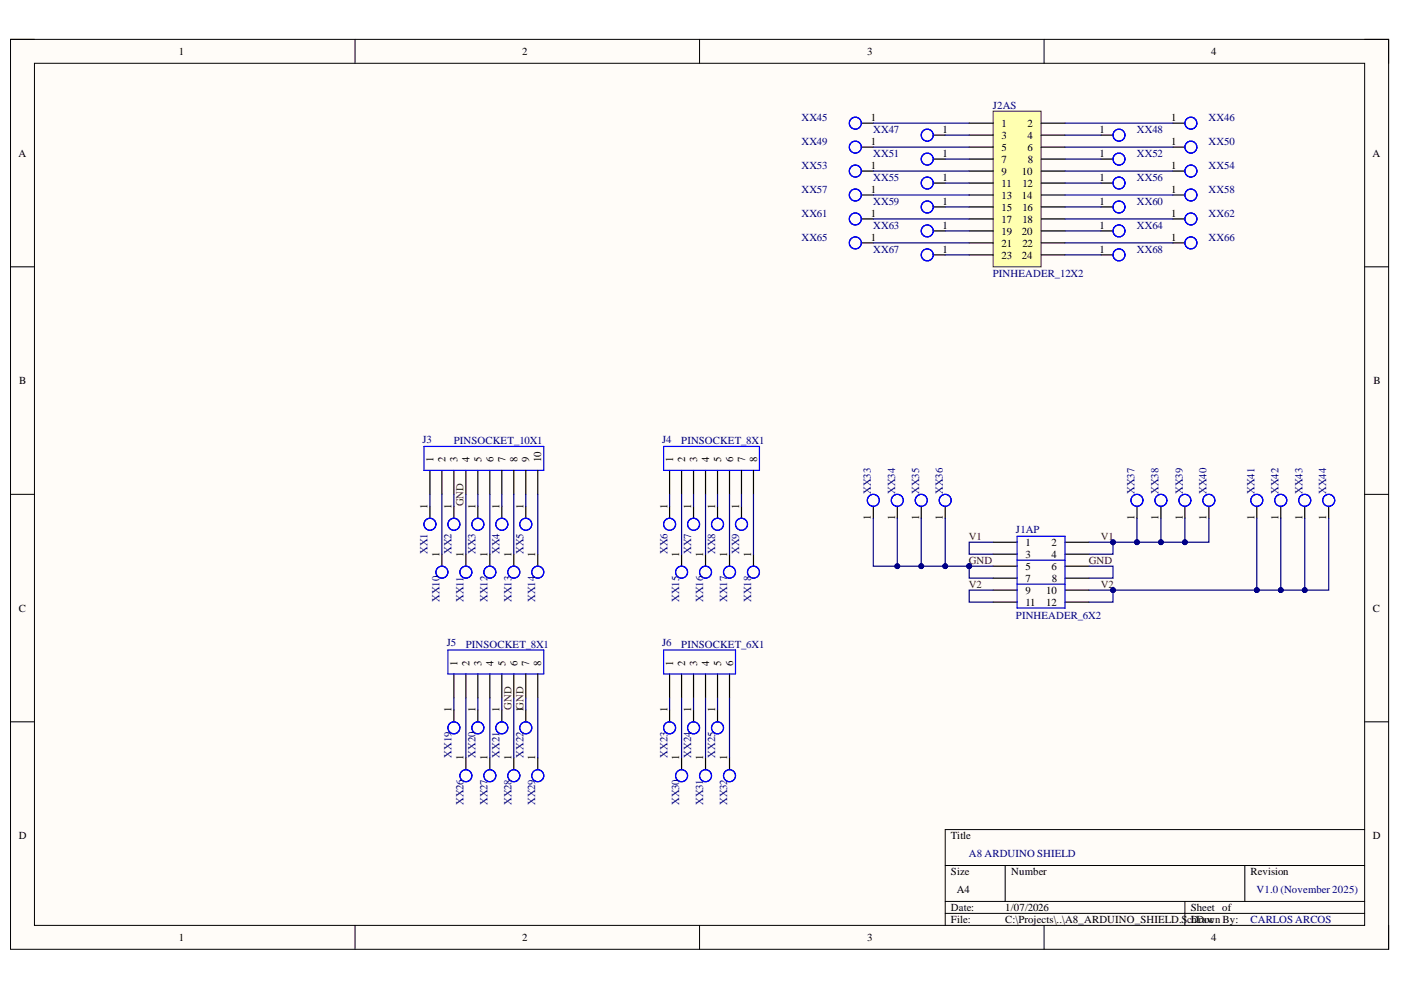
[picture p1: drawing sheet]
<svg xmlns="http://www.w3.org/2000/svg" width="297mm" height="210mm" viewBox="0 0 297 210" stroke-linecap="round" stroke-linejoin="round" font-family="sans-serif">
<path d="M2.2 8.3h292.2v193h-292.2z" fill-rule="evenodd" fill="#fffcf8"/>
<path d="M2.2 8.3h292.2v193h-292.2z" fill="none" stroke="#000" stroke-width=".21"/>
<path d="M7.3 13.4h282v182.8h-282z" fill-rule="evenodd" fill="#fffcf8"/>
<g fill="none" stroke="#000" stroke-width=".21">
<path d="M2.2 8.3h5.1M7.3 13.4h282v182.8h-282zM75.3 8.3v5.1M148.3 8.3v5.1M221.4 8.3v5.1M289.3 8.3h5.1v5.1M2.2 56.6h5.1M289.3 56.6h5.1M2.2 104.8h5.1M289.3 104.8h5.1M2.2 153h5.1M289.3 153h5.1"/>
<path d="M289.3 175.9h-88.9v20.3M75.3 196.2v5.1M148.3 196.2v5.1M200.4 183.5h88.9M200.4 191.1h88.9M200.4 193.7h88.9M213.1 183.5v7.6M221.4 196.2v5.1M251.2 191.1v5.1M263.9 183.5v7.6M294.4 196.2v5.1"/>
</g>
<path d="M210.6 23.6h10.1v33h-10.1z" fill-rule="evenodd" fill="#ffffb0"/>
<path d="M210.6 23.6h10.1v33h-10.1z" fill="none" stroke="#800000" stroke-width=".21"/>
<g fill="none" stroke="#000" stroke-width=".25">
<path d="M205.5 26.1h5.1M205.5 28.6h5.1M205.5 31.2h5.1M205.5 33.7h5.1M205.5 36.3h5.1M205.5 38.8h5.1M220.7 26.1h5.1M220.7 28.6h5.1M220.7 31.2h5.1M220.7 33.7h5.1M220.7 36.3h5.1M220.7 38.8h5.1"/>
<path d="M205.5 41.3h5.1M205.5 43.9h5.1M205.5 46.4h5.1M205.5 49h5.1M205.5 51.5h5.1M205.5 54h5.1M220.7 41.3h5.1M220.7 43.9h5.1M220.7 46.4h5.1M220.7 49h5.1M220.7 51.5h5.1M220.7 54h5.1"/>
<path d="M91.2 99.7v5.1M93.7 99.7v5.1M96.2 99.7v5.1M98.8 99.7v5.1M101.3 99.7v5.1M103.9 99.7v5.1M106.4 99.7v5.1M108.9 99.7v5.1M111.5 99.7v5.1M114 99.7v5.1M142 99.7v5.1M144.5 99.7v5.1"/>
<path d="M147 99.7v5.1M149.6 99.7v5.1M152.1 99.7v5.1M154.7 99.7v5.1M157.2 99.7v5.1M159.8 99.7v5.1M91.2 107.3v2.6M93.7 117.5v2.5M96.2 107.3v2.6M98.8 117.5v2.5M101.3 107.3v2.6M103.9 117.5v2.5"/>
<path d="M106.4 107.3v2.6M108.9 117.5v2.5M111.5 107.3v2.6M114 117.5v2.5M142 107.3v2.6M144.5 117.5v2.5M147 107.3v2.6M149.6 117.5v2.5M152.1 107.3v2.6M154.7 117.5v2.5M157.2 107.3v2.6M159.8 117.5v2.5"/>
<path d="M210.6 115h5M210.6 117.5h5M225.8 115h5.1M225.8 117.5h5.1M210.6 120h5M210.6 122.6h5M210.6 125.1h5M210.6 127.7h5M225.8 120h5.1M225.8 122.6h5.1M225.8 125.1h5.1M225.8 127.7h5.1"/>
<path d="M96.2 142.9v5.1M96.2 150.5v2.5M98.8 142.9v5.1M101.3 142.9v5.1M101.3 150.5v2.5M103.9 142.9v5.1M106.4 142.9v5.1M106.4 150.5v2.5M108.9 142.9v5.1M111.5 142.9v5.1M111.5 150.5v2.5M114 142.9v5.1"/>
<path d="M142 142.9v5.1M142 150.5v2.5M144.5 142.9v5.1M147 142.9v5.1M147 150.5v2.5M149.6 142.9v5.1M152.1 142.9v5.1M152.1 150.5v2.5M154.7 142.9v5.1M98.8 160.7v2.5M103.9 160.7v2.5M108.9 160.7v2.5"/>
<path d="M114 160.7v2.5M144.5 160.7v2.5M149.6 160.7v2.5M154.7 160.7v2.5"/>
</g>
<g fill="none" stroke="#00f" stroke-width=".25">
<path d="M89.9 94.7h25.4v5h-25.4zM140.7 94.7h20.3v5h-20.3zM215.6 118.8h10.2M215.6 113.7h10.2v15.2h-10.2zM95 137.8h20.3v5.1h-20.3zM140.7 137.8h15.2v5.1h-15.2zM215.6 123.9h10.2"/>
<circle cx="91.1" cy="111.2" r="1.27"/>
<circle cx="91.2" cy="111.2" r="1.27"/>
<circle cx="96.2" cy="111.2" r="1.27"/>
<circle cx="101.3" cy="111.2" r="1.27"/>
<circle cx="106.4" cy="111.2" r="1.27"/>
<circle cx="111.5" cy="111.2" r="1.27"/>
<circle cx="142" cy="111.2" r="1.27"/>
<circle cx="147" cy="111.2" r="1.27"/>
<circle cx="152.1" cy="111.2" r="1.27"/>
<circle cx="157.2" cy="111.2" r="1.27"/>
<circle cx="93.7" cy="121.3" r="1.27"/>
<circle cx="98.8" cy="121.3" r="1.27"/>
<circle cx="103.9" cy="121.3" r="1.27"/>
<circle cx="108.9" cy="121.3" r="1.27"/>
<circle cx="114" cy="121.3" r="1.27"/>
<circle cx="144.5" cy="121.3" r="1.27"/>
<circle cx="149.6" cy="121.3" r="1.27"/>
<circle cx="154.7" cy="121.3" r="1.27"/>
<circle cx="159.8" cy="121.3" r="1.27"/>
<circle cx="96.2" cy="154.3" r="1.27"/>
<circle cx="101.3" cy="154.3" r="1.27"/>
<circle cx="106.4" cy="154.3" r="1.27"/>
<circle cx="111.5" cy="154.3" r="1.27"/>
<circle cx="142" cy="154.3" r="1.27"/>
<circle cx="147" cy="154.3" r="1.27"/>
<circle cx="152.1" cy="154.3" r="1.27"/>
<circle cx="98.8" cy="164.5" r="1.27"/>
<circle cx="103.9" cy="164.5" r="1.27"/>
<circle cx="108.9" cy="164.5" r="1.27"/>
<circle cx="114" cy="164.5" r="1.27"/>
<circle cx="144.5" cy="164.5" r="1.27"/>
<circle cx="149.6" cy="164.5" r="1.27"/>
<circle cx="154.7" cy="164.5" r="1.27"/>
</g>
<circle cx="205.5" cy="120" r=".51" fill="#000080"/>
<circle cx="205.5" cy="120" r=".51" fill="none" stroke="#000080" stroke-width=".21"/>
<g fill="none" stroke="#000" stroke-width=".25">
<path d="M197.9 33.7h2.5M233.4 33.7h2.6M233.4 38.8h2.6M248.7 36.3h2.5M233.4 43.9h2.6M233.4 49h2.6M233.4 54h2.6M248.7 41.3h2.5M248.7 46.4h2.5M248.7 51.5h2.5M185.2 107.4v2.5M190.2 107.4v2.5"/>
<path d="M195.3 107.4v2.5M200.4 107.4v2.5M241.1 107.4v2.5M246.1 107.4v2.5M251.2 107.4v2.5M256.3 107.4v2.5M266.5 107.4v2.5M271.5 107.4v2.5M276.6 107.4v2.5M281.7 107.4v2.5"/>
</g>
<g fill="none" stroke="#00f" stroke-width=".25">
<circle cx="196.6" cy="33.7" r="1.27"/>
<circle cx="237.2" cy="33.7" r="1.27"/>
<circle cx="237.2" cy="38.8" r="1.27"/>
<circle cx="252.5" cy="36.3" r="1.27"/>
<circle cx="237.2" cy="43.9" r="1.27"/>
<circle cx="237.2" cy="49" r="1.27"/>
<circle cx="237.2" cy="54" r="1.27"/>
<circle cx="252.5" cy="51.5" r="1.27"/>
<circle cx="252.5" cy="41.3" r="1.27"/>
<circle cx="252.5" cy="46.4" r="1.27"/>
<circle cx="185.2" cy="106.1" r="1.27"/>
<circle cx="190.2" cy="106.1" r="1.27"/>
<circle cx="195.3" cy="106.1" r="1.27"/>
<circle cx="200.4" cy="106.1" r="1.27"/>
<circle cx="241.1" cy="106.1" r="1.27"/>
<circle cx="246.1" cy="106.1" r="1.27"/>
<circle cx="251.2" cy="106.1" r="1.27"/>
<circle cx="256.3" cy="106.1" r="1.27"/>
<circle cx="266.5" cy="106.1" r="1.27"/>
<circle cx="271.5" cy="106.1" r="1.27"/>
<circle cx="276.6" cy="106.1" r="1.27"/>
<circle cx="281.7" cy="106.1" r="1.27"/>
</g>
<g fill="none" stroke="#000080" stroke-width=".25">
<path d="M91.2 104.8v2.5M93.7 104.8v12.7M96.2 104.8v2.5M98.8 104.8v12.7M101.3 104.8v2.5M103.9 104.8v12.7M106.4 104.8v2.5M108.9 104.8v12.7M111.5 104.8v2.5M114 104.8v12.7M142 104.8v2.5M144.5 104.8v12.7"/>
<path d="M147 104.8v2.5M149.6 104.8v12.7M152.1 104.8v2.5M154.7 104.8v12.7M157.2 104.8v2.5M159.8 104.8v12.7M230.9 115h5.1v2.5h-5.1M96.2 148v2.5M98.8 148v12.7M101.3 148v2.5M103.9 148v12.7M106.4 148v2.5"/>
<path d="M108.9 148v12.7M111.5 148v2.5M114 148v12.7M142 148v2.5M144.5 148v12.7M147 148v2.5M149.6 148v12.7M152.1 148v2.5M154.7 148v12.7"/>
</g>
<circle cx="236" cy="115" r=".51" fill="#000080"/>
<circle cx="236" cy="115" r=".51" fill="none" stroke="#000080" stroke-width=".21"/>
<path d="M230.9 120h5.1v2.6h-5.1M230.9 125.1h5.1v2.6h-5.1" fill="none" stroke="#000080" stroke-width=".25"/>
<circle cx="236" cy="125.1" r=".51" fill="#000080"/>
<circle cx="236" cy="125.1" r=".51" fill="none" stroke="#000080" stroke-width=".21"/>
<path d="M210.6 115h-5.1v2.5h5.1M210.6 120h-5.1v2.6h5.1" fill="none" stroke="#000080" stroke-width=".25"/>
<circle cx="205.5" cy="120" r=".51" fill="#000080"/>
<circle cx="205.5" cy="120" r=".51" fill="none" stroke="#000080" stroke-width=".21"/>
<path d="M256.3 109.9v5.1h-20.3M210.6 125.1h-5.1v2.6h5.1" fill="none" stroke="#000080" stroke-width=".25"/>
<circle cx="236" cy="115" r=".51" fill="#000080"/>
<circle cx="236" cy="115" r=".51" fill="none" stroke="#000080" stroke-width=".21"/>
<circle cx="241.1" cy="115" r=".51" fill="#000080"/>
<circle cx="241.1" cy="115" r=".51" fill="none" stroke="#000080" stroke-width=".21"/>
<circle cx="246.1" cy="115" r=".51" fill="#000080"/>
<circle cx="246.1" cy="115" r=".51" fill="none" stroke="#000080" stroke-width=".21"/>
<circle cx="251.2" cy="115" r=".51" fill="#000080"/>
<circle cx="251.2" cy="115" r=".51" fill="none" stroke="#000080" stroke-width=".21"/>
<path d="M251.2 109.9v5.1" fill="none" stroke="#000080" stroke-width=".25"/>
<circle cx="251.2" cy="115" r=".51" fill="#000080"/>
<circle cx="251.2" cy="115" r=".51" fill="none" stroke="#000080" stroke-width=".21"/>
<path d="M246.1 109.9v5.1" fill="none" stroke="#000080" stroke-width=".25"/>
<circle cx="246.1" cy="115" r=".51" fill="#000080"/>
<circle cx="246.1" cy="115" r=".51" fill="none" stroke="#000080" stroke-width=".21"/>
<path d="M241.1 109.9v5.1" fill="none" stroke="#000080" stroke-width=".25"/>
<circle cx="241.1" cy="115" r=".51" fill="#000080"/>
<circle cx="241.1" cy="115" r=".51" fill="none" stroke="#000080" stroke-width=".21"/>
<path d="M281.7 109.9v15.2h-45.7" fill="none" stroke="#000080" stroke-width=".25"/>
<circle cx="236" cy="125.1" r=".51" fill="#000080"/>
<circle cx="236" cy="125.1" r=".51" fill="none" stroke="#000080" stroke-width=".21"/>
<circle cx="266.5" cy="125.1" r=".51" fill="#000080"/>
<circle cx="266.5" cy="125.1" r=".51" fill="none" stroke="#000080" stroke-width=".21"/>
<circle cx="271.5" cy="125.1" r=".51" fill="#000080"/>
<circle cx="271.5" cy="125.1" r=".51" fill="none" stroke="#000080" stroke-width=".21"/>
<circle cx="276.6" cy="125.1" r=".51" fill="#000080"/>
<circle cx="276.6" cy="125.1" r=".51" fill="none" stroke="#000080" stroke-width=".21"/>
<path d="M276.6 109.9v15.2" fill="none" stroke="#000080" stroke-width=".25"/>
<circle cx="276.6" cy="125.1" r=".51" fill="#000080"/>
<circle cx="276.6" cy="125.1" r=".51" fill="none" stroke="#000080" stroke-width=".21"/>
<path d="M271.5 109.9v15.2" fill="none" stroke="#000080" stroke-width=".25"/>
<circle cx="271.5" cy="125.1" r=".51" fill="#000080"/>
<circle cx="271.5" cy="125.1" r=".51" fill="none" stroke="#000080" stroke-width=".21"/>
<path d="M266.5 109.9v15.2" fill="none" stroke="#000080" stroke-width=".25"/>
<circle cx="266.5" cy="125.1" r=".51" fill="#000080"/>
<circle cx="266.5" cy="125.1" r=".51" fill="none" stroke="#000080" stroke-width=".21"/>
<path d="M185.2 109.9v10.1h20.3" fill="none" stroke="#000080" stroke-width=".25"/>
<circle cx="190.2" cy="120" r=".51" fill="#000080"/>
<circle cx="190.2" cy="120" r=".51" fill="none" stroke="#000080" stroke-width=".21"/>
<circle cx="195.3" cy="120" r=".51" fill="#000080"/>
<circle cx="195.3" cy="120" r=".51" fill="none" stroke="#000080" stroke-width=".21"/>
<circle cx="200.4" cy="120" r=".51" fill="#000080"/>
<circle cx="200.4" cy="120" r=".51" fill="none" stroke="#000080" stroke-width=".21"/>
<circle cx="205.5" cy="120" r=".51" fill="#000080"/>
<circle cx="205.5" cy="120" r=".51" fill="none" stroke="#000080" stroke-width=".21"/>
<path d="M200.4 109.9v10.1" fill="none" stroke="#000080" stroke-width=".25"/>
<circle cx="200.4" cy="120" r=".51" fill="#000080"/>
<circle cx="200.4" cy="120" r=".51" fill="none" stroke="#000080" stroke-width=".21"/>
<path d="M190.2 109.9v10.1" fill="none" stroke="#000080" stroke-width=".25"/>
<circle cx="190.2" cy="120" r=".51" fill="#000080"/>
<circle cx="190.2" cy="120" r=".51" fill="none" stroke="#000080" stroke-width=".21"/>
<path d="M195.3 109.9v10.1" fill="none" stroke="#000080" stroke-width=".25"/>
<circle cx="195.3" cy="120" r=".51" fill="#000080"/>
<circle cx="195.3" cy="120" r=".51" fill="none" stroke="#000080" stroke-width=".21"/>
<g fill="none" stroke="#000080" stroke-width=".25">
<path d="M185.2 36.3h20.3M185.2 31.2h20.3M185.2 26.1h20.3M200.4 33.7h5.1M200.4 38.8h5.1M200.4 28.6h5.1M225.8 33.7h7.6M225.8 36.3h22.9M225.8 38.8h7.6M225.8 31.2h22.9M225.8 28.6h7.6M225.8 26.1h22.9"/>
<path d="M185.2 41.3h20.3M185.2 46.4h20.3M185.2 51.5h20.3M200.4 43.9h5.1M200.4 49h5.1M200.4 54h5.1M225.8 41.3h22.9M225.8 43.9h7.6M225.8 46.4h22.9M225.8 49h7.6M225.8 51.5h22.9M225.8 54h7.6"/>
</g>
<g fill="none" stroke="#000" stroke-width=".25">
<path d="M182.6 36.3h2.6M182.6 31.2h2.6M182.6 26.1h2.6M197.9 38.8h2.5M197.9 28.6h2.5M233.4 28.6h2.6M248.7 31.2h2.5M248.7 26.1h2.5M182.6 41.3h2.6M182.6 46.4h2.6M182.6 51.5h2.6M197.9 43.9h2.5"/>
<path d="M197.9 49h2.5M197.9 54h2.5"/>
</g>
<g fill="none" stroke="#00f" stroke-width=".25">
<circle cx="181.3" cy="26.1" r="1.27"/>
<circle cx="181.3" cy="31.2" r="1.27"/>
<circle cx="181.3" cy="36.3" r="1.27"/>
<circle cx="181.4" cy="31.2" r="1.27"/>
<circle cx="181.4" cy="26.1" r="1.27"/>
<circle cx="196.6" cy="38.8" r="1.27"/>
<circle cx="196.6" cy="28.7" r="1.27"/>
<circle cx="237.2" cy="28.7" r="1.27"/>
<circle cx="252.5" cy="26.1" r="1.27"/>
<circle cx="252.5" cy="31.2" r="1.27"/>
<circle cx="181.3" cy="41.3" r="1.27"/>
<circle cx="181.3" cy="46.4" r="1.27"/>
<circle cx="181.3" cy="51.5" r="1.27"/>
<circle cx="181.4" cy="46.4" r="1.27"/>
<circle cx="181.4" cy="41.3" r="1.27"/>
<circle cx="196.6" cy="49" r="1.27"/>
<circle cx="196.6" cy="54" r="1.27"/>
<circle cx="196.6" cy="43.9" r="1.27"/>
</g>
<g font-size="2.3">
<text x="37.9" y="11.7">1</text>
<text x="110.7" y="11.7">2</text>
<text x="183.9" y="11.7">3</text>
<text x="256.8" y="11.7">4</text>
<text x="184.6" y="25.6">1</text>
<text x="199.8" y="28.1">1</text>
<text x="212.4" y="26.9">1</text>
<text x="212.4" y="29.5">3</text>
<text x="217.9" y="26.9">2</text>
<text x="217.9" y="29.5">4</text>
<text x="233.1" y="28.1">1</text>
<text x="248.3" y="25.6">1</text>
<text x="3.9" y="33.3">A</text>
<text x="184.6" y="35.8">1</text>
<text x="184.6" y="30.8">1</text>
<text x="199.8" y="33.3">1</text>
<text x="212.4" y="32">5</text>
<text x="212.4" y="34.6">7</text>
<text x="217.9" y="32">6</text>
<text x="217.9" y="34.6">8</text>
<text x="233.1" y="33.3">1</text>
<text x="248.3" y="35.8">1</text>
<text x="248.3" y="30.8">1</text>
<text x="291" y="33.3">A</text>
<text x="184.6" y="40.9">1</text>
<text x="199.8" y="38.4">1</text>
<text x="212.4" y="37.1">9</text>
<text x="212.4" y="39.6">11</text>
<text x="216.7" y="37.1">10</text>
<text x="216.8" y="39.6">12</text>
<text x="233.1" y="38.4">1</text>
<text x="248.3" y="40.9">1</text>
<text x="184.6" y="46">1</text>
<text x="199.8" y="43.4">1</text>
<text x="212.4" y="42.2">13</text>
<text x="212.4" y="44.7">15</text>
<text x="212.4" y="47.2">17</text>
<text x="216.7" y="42.2">14</text>
<text x="216.8" y="44.7">16</text>
<text x="216.8" y="47.2">18</text>
<text x="233.1" y="43.4">1</text>
<text x="248.3" y="46">1</text>
<text x="184.6" y="51">1</text>
<text x="199.8" y="48.5">1</text>
<text x="199.8" y="53.6">1</text>
<text x="212.4" y="49.8">19</text>
<text x="212.4" y="52.3">21</text>
<text x="216.7" y="49.8">20</text>
<text x="216.8" y="52.3">22</text>
<text x="233.1" y="48.5">1</text>
<text x="233.1" y="53.6">1</text>
<text x="248.3" y="51">1</text>
<text x="212.4" y="54.8">23</text>
<text x="216.7" y="54.8">24</text>
<text x="4.1" y="81.5">B</text>
<text x="291.2" y="81.5">B</text>
<text x="91.9" y="97.9" transform="rotate(-90 91.9 97.9)">1</text>
<text x="94.5" y="97.9" transform="rotate(-90 94.5 97.9)">2</text>
<text x="97" y="97.9" transform="rotate(-90 97 97.9)">3</text>
<text x="99.5" y="97.9" transform="rotate(-90 99.5 97.9)">4</text>
<text x="102.1" y="97.9" transform="rotate(-90 102.1 97.9)">5</text>
<text x="104.6" y="97.9" transform="rotate(-90 104.6 97.9)">6</text>
<text x="107.2" y="97.9" transform="rotate(-90 107.2 97.9)">7</text>
<text x="109.7" y="97.9" transform="rotate(-90 109.7 97.9)">8</text>
<text x="112.2" y="97.9" transform="rotate(-90 112.2 97.9)">9</text>
<text x="114.8" y="97.9" transform="rotate(-90 114.8 97.9)">10</text>
<text x="142.8" y="97.9" transform="rotate(-90 142.8 97.9)">1</text>
<text x="145.3" y="97.9" transform="rotate(-90 145.3 97.9)">2</text>
<text x="147.8" y="97.9" transform="rotate(-90 147.8 97.9)">3</text>
<text x="150.4" y="97.9" transform="rotate(-90 150.4 97.9)">4</text>
<text x="152.9" y="97.9" transform="rotate(-90 152.9 97.9)">5</text>
<text x="155.4" y="97.9" transform="rotate(-90 155.4 97.9)">6</text>
<text x="158" y="97.9" transform="rotate(-90 158 97.9)">7</text>
<text x="160.5" y="97.9" transform="rotate(-90 160.5 97.9)">8</text>
<text x="90.7" y="107.8" transform="rotate(-90 90.7 107.8)">1</text>
<text x="95.7" y="107.8" transform="rotate(-90 95.7 107.8)">1</text>
<text x="100.8" y="107.8" transform="rotate(-90 100.8 107.8)">1</text>
<text x="105.9" y="107.8" transform="rotate(-90 105.9 107.8)">1</text>
<text x="111" y="107.8" transform="rotate(-90 111 107.8)">1</text>
<text x="141.5" y="107.8" transform="rotate(-90 141.5 107.8)">1</text>
<text x="146.6" y="107.8" transform="rotate(-90 146.6 107.8)">1</text>
<text x="151.6" y="107.8" transform="rotate(-90 151.6 107.8)">1</text>
<text x="156.7" y="107.8" transform="rotate(-90 156.7 107.8)">1</text>
<text x="184.6" y="110.3" transform="rotate(-90 184.6 110.3)">1</text>
<text x="189.8" y="110.3" transform="rotate(-90 189.8 110.3)">1</text>
<text x="194.9" y="110.3" transform="rotate(-90 194.9 110.3)">1</text>
<text x="199.9" y="110.3" transform="rotate(-90 199.9 110.3)">1</text>
<text x="240.5" y="110.3" transform="rotate(-90 240.5 110.3)">1</text>
<text x="245.6" y="110.3" transform="rotate(-90 245.6 110.3)">1</text>
<text x="250.8" y="110.3" transform="rotate(-90 250.8 110.3)">1</text>
<text x="255.8" y="110.3" transform="rotate(-90 255.8 110.3)">1</text>
<text x="266" y="110.3" transform="rotate(-90 266 110.3)">1</text>
<text x="271.1" y="110.3" transform="rotate(-90 271.1 110.3)">1</text>
<text x="276.1" y="110.3" transform="rotate(-90 276.1 110.3)">1</text>
<text x="281.2" y="110.3" transform="rotate(-90 281.2 110.3)">1</text>
<text x="93.2" y="118" transform="rotate(-90 93.2 118)">1</text>
<text x="98.3" y="118" transform="rotate(-90 98.3 118)">1</text>
<text x="103.3" y="118" transform="rotate(-90 103.3 118)">1</text>
<text x="108.4" y="118" transform="rotate(-90 108.4 118)">1</text>
<text x="113.5" y="118" transform="rotate(-90 113.5 118)">1</text>
<text x="144" y="118" transform="rotate(-90 144 118)">1</text>
<text x="149.1" y="118" transform="rotate(-90 149.1 118)">1</text>
<text x="154.2" y="118" transform="rotate(-90 154.2 118)">1</text>
<text x="159.2" y="118" transform="rotate(-90 159.2 118)">1</text>
<text x="217.4" y="115.8">1</text>
<text x="217.4" y="118.3">3</text>
<text x="222.9" y="115.8">2</text>
<text x="222.9" y="118.3">4</text>
<text x="217.4" y="120.8">5</text>
<text x="217.4" y="123.4">7</text>
<text x="217.4" y="125.9">9</text>
<text x="221.8" y="125.9">10</text>
<text x="222.9" y="120.8">6</text>
<text x="223" y="123.4">8</text>
<text x="4" y="129.7">C</text>
<text x="217.4" y="128.4">11</text>
<text x="221.8" y="128.4">12</text>
<text x="291.1" y="129.7">C</text>
<text x="97" y="141.1" transform="rotate(-90 97 141.1)">1</text>
<text x="99.5" y="141.1" transform="rotate(-90 99.5 141.1)">2</text>
<text x="102.1" y="141.1" transform="rotate(-90 102.1 141.1)">3</text>
<text x="104.6" y="141.1" transform="rotate(-90 104.6 141.1)">4</text>
<text x="107.2" y="141.1" transform="rotate(-90 107.2 141.1)">5</text>
<text x="109.7" y="141.1" transform="rotate(-90 109.7 141.1)">6</text>
<text x="112.2" y="141.1" transform="rotate(-90 112.2 141.1)">7</text>
<text x="114.8" y="141.1" transform="rotate(-90 114.8 141.1)">8</text>
<text x="142.8" y="141.1" transform="rotate(-90 142.8 141.1)">1</text>
<text x="145.3" y="141.1" transform="rotate(-90 145.3 141.1)">2</text>
<text x="147.8" y="141.1" transform="rotate(-90 147.8 141.1)">3</text>
<text x="150.4" y="141.1" transform="rotate(-90 150.4 141.1)">4</text>
<text x="152.9" y="141.1" transform="rotate(-90 152.9 141.1)">5</text>
<text x="155.4" y="141.1" transform="rotate(-90 155.4 141.1)">6</text>
<text x="95.7" y="151" transform="rotate(-90 95.7 151)">1</text>
<text x="100.8" y="151" transform="rotate(-90 100.8 151)">1</text>
<text x="105.9" y="151" transform="rotate(-90 105.9 151)">1</text>
<text x="111" y="151" transform="rotate(-90 111 151)">1GND</text>
<text x="141.5" y="151" transform="rotate(-90 141.5 151)">1</text>
<text x="146.6" y="151" transform="rotate(-90 146.6 151)">1</text>
<text x="151.6" y="151" transform="rotate(-90 151.6 151)">1</text>
<text x="98.3" y="161.1" transform="rotate(-90 98.3 161.1)">1</text>
<text x="103.3" y="161.1" transform="rotate(-90 103.3 161.1)">1</text>
<text x="108.4" y="161.1" transform="rotate(-90 108.4 161.1)">1</text>
<text x="113.5" y="161.1" transform="rotate(-90 113.5 161.1)">1</text>
<text x="144" y="161.1" transform="rotate(-90 144 161.1)">1</text>
<text x="149.1" y="161.1" transform="rotate(-90 149.1 161.1)">1</text>
<text x="154.2" y="161.1" transform="rotate(-90 154.2 161.1)">1</text>
<text x="4" y="178">D</text>
<text x="201.6" y="178">Title</text>
<text x="291.1" y="178">D</text>
<text x="201.6" y="185.6">Size</text>
<text x="214.4" y="185.6">Number</text>
<text x="265.1" y="185.6">Revision</text>
<text x="202.9" y="189.4">A4</text>
<text x="201.6" y="193.2">Date:</text>
<text x="201.6" y="195.7">File:</text>
<text x="213.1" y="193.2">1/07/2026</text>
<text x="213.1" y="195.7">C:\Projects\..\A8_ARDUINO_SHIELD.S</text>
<text x="251.7" y="195.7">cDrawn By:</text>
<text x="252.4" y="193.2">Sheet of</text>
<text x="252.6" y="195.7">hDoc</text>
<text x="37.9" y="199.5">1</text>
<text x="110.7" y="199.5">2</text>
<text x="183.9" y="199.5">3</text>
<text x="256.8" y="199.5">4</text>
</g>
<g font-size="2.3" fill="#000080">
<text x="210.5" y="23.1">J2AS</text>
<text x="169.9" y="25.6">XX45</text>
<text x="185.1" y="28.1">XX47</text>
<text x="241" y="28.1">XX48</text>
<text x="256.3" y="25.6">XX46</text>
<text x="169.9" y="35.8">XX53</text>
<text x="169.9" y="30.8">XX49</text>
<text x="185.1" y="33.3">XX51</text>
<text x="241" y="33.3">XX52</text>
<text x="256.3" y="35.8">XX54</text>
<text x="256.3" y="30.8">XX50</text>
<text x="169.9" y="40.9">XX57</text>
<text x="185.1" y="38.4">XX55</text>
<text x="241" y="38.4">XX56</text>
<text x="256.3" y="40.9">XX58</text>
<text x="169.9" y="46">XX61</text>
<text x="185.1" y="43.4">XX59</text>
<text x="241" y="43.4">XX60</text>
<text x="256.3" y="46">XX62</text>
<text x="169.9" y="51">XX65</text>
<text x="185.1" y="48.5">XX63</text>
<text x="185.1" y="53.6">XX67</text>
<text x="241" y="48.5">XX64</text>
<text x="241" y="53.6">XX68</text>
<text x="256.3" y="51">XX66</text>
<text x="210.5" y="58.6">PINHEADER_12X2</text>
<text x="89.6" y="94">J3</text>
<text x="96.2" y="94.2">PINSOCKET_10X1</text>
<text x="140.4" y="94">J4</text>
<text x="144.4" y="94.2">PINSOCKET_8X1</text>
<text x="184.6" y="104.8" transform="rotate(-90 184.6 104.8)">XX33</text>
<text x="189.8" y="104.8" transform="rotate(-90 189.8 104.8)">XX34</text>
<text x="194.9" y="104.8" transform="rotate(-90 194.9 104.8)">XX35</text>
<text x="199.9" y="104.8" transform="rotate(-90 199.9 104.8)">XX36</text>
<text x="240.5" y="104.8" transform="rotate(-90 240.5 104.8)">XX37</text>
<text x="245.6" y="104.8" transform="rotate(-90 245.6 104.8)">XX38</text>
<text x="250.8" y="104.8" transform="rotate(-90 250.8 104.8)">XX39</text>
<text x="255.8" y="104.8" transform="rotate(-90 255.8 104.8)">XX40</text>
<text x="266" y="104.8" transform="rotate(-90 266 104.8)">XX41</text>
<text x="271.1" y="104.8" transform="rotate(-90 271.1 104.8)">XX42</text>
<text x="276.1" y="104.8" transform="rotate(-90 276.1 104.8)">XX43</text>
<text x="281.2" y="104.8" transform="rotate(-90 281.2 104.8)">XX44</text>
<text x="215.4" y="113">J1AP</text>
<text x="90.7" y="117.5" transform="rotate(-90 90.7 117.5)">XX1</text>
<text x="95.7" y="117.5" transform="rotate(-90 95.7 117.5)">XX2</text>
<text x="100.8" y="117.5" transform="rotate(-90 100.8 117.5)">XX3</text>
<text x="105.9" y="117.5" transform="rotate(-90 105.9 117.5)">XX4</text>
<text x="111" y="117.5" transform="rotate(-90 111 117.5)">XX5</text>
<text x="141.5" y="117.5" transform="rotate(-90 141.5 117.5)">XX6</text>
<text x="146.6" y="117.5" transform="rotate(-90 146.6 117.5)">XX7</text>
<text x="151.6" y="117.5" transform="rotate(-90 151.6 117.5)">XX8</text>
<text x="156.7" y="117.5" transform="rotate(-90 156.7 117.5)">XX9</text>
<text x="93.2" y="127.7" transform="rotate(-90 93.2 127.7)">XX10</text>
<text x="98.3" y="127.7" transform="rotate(-90 98.3 127.7)">XX11</text>
<text x="103.3" y="127.7" transform="rotate(-90 103.3 127.7)">XX12</text>
<text x="108.4" y="127.7" transform="rotate(-90 108.4 127.7)">XX13</text>
<text x="113.5" y="127.7" transform="rotate(-90 113.5 127.7)">XX14</text>
<text x="144" y="127.7" transform="rotate(-90 144 127.7)">XX15</text>
<text x="149.1" y="127.7" transform="rotate(-90 149.1 127.7)">XX16</text>
<text x="154.2" y="127.7" transform="rotate(-90 154.2 127.7)">XX17</text>
<text x="159.2" y="127.7" transform="rotate(-90 159.2 127.7)">XX18</text>
<text x="215.4" y="131.2">PINHEADER_6X2</text>
<text x="94.7" y="137.1">J5</text>
<text x="98.8" y="137.3">PINSOCKET_8X1</text>
<text x="140.4" y="137.1">J6</text>
<text x="144.4" y="137.3">PINSOCKET_6X1</text>
<text x="95.7" y="160.6" transform="rotate(-90 95.7 160.6)">XX19</text>
<text x="100.8" y="160.6" transform="rotate(-90 100.8 160.6)">XX20</text>
<text x="105.9" y="160.6" transform="rotate(-90 105.9 160.6)">XX21</text>
<text x="111" y="160.6" transform="rotate(-90 111 160.6)">XX22</text>
<text x="141.5" y="160.6" transform="rotate(-90 141.5 160.6)">XX23</text>
<text x="146.6" y="160.6" transform="rotate(-90 146.6 160.6)">XX24</text>
<text x="151.6" y="160.6" transform="rotate(-90 151.6 160.6)">XX25</text>
<text x="98.3" y="170.8" transform="rotate(-90 98.3 170.8)">XX26</text>
<text x="103.3" y="170.8" transform="rotate(-90 103.3 170.8)">XX27</text>
<text x="108.4" y="170.8" transform="rotate(-90 108.4 170.8)">XX28</text>
<text x="113.5" y="170.8" transform="rotate(-90 113.5 170.8)">XX29</text>
<text x="144" y="170.8" transform="rotate(-90 144 170.8)">XX30</text>
<text x="149.1" y="170.8" transform="rotate(-90 149.1 170.8)">XX31</text>
<text x="154.2" y="170.8" transform="rotate(-90 154.2 170.8)">XX32</text>
<text x="205.4" y="181.8">A8 ARDUINO SHIELD</text>
<text x="266.4" y="189.4">V1.0 (November 2025)</text>
<text x="265.1" y="195.7">CARLOS ARCOS</text>
</g>
<g font-size="2.3" fill="#800000">
<text x="98.3" y="107.3" transform="rotate(-90 98.3 107.3)">GND</text>
<text x="205.4" y="114.5">V1</text>
<text x="205.4" y="119.6">GND</text>
<text x="230.9" y="119.6">GND</text>
<text x="233.4" y="114.5">V1</text>
<text x="205.4" y="124.6">V2</text>
<text x="233.4" y="124.6">V2</text>
<text x="108.4" y="150.5" transform="rotate(-90 108.4 150.5)">GND</text>
</g>
</svg>
